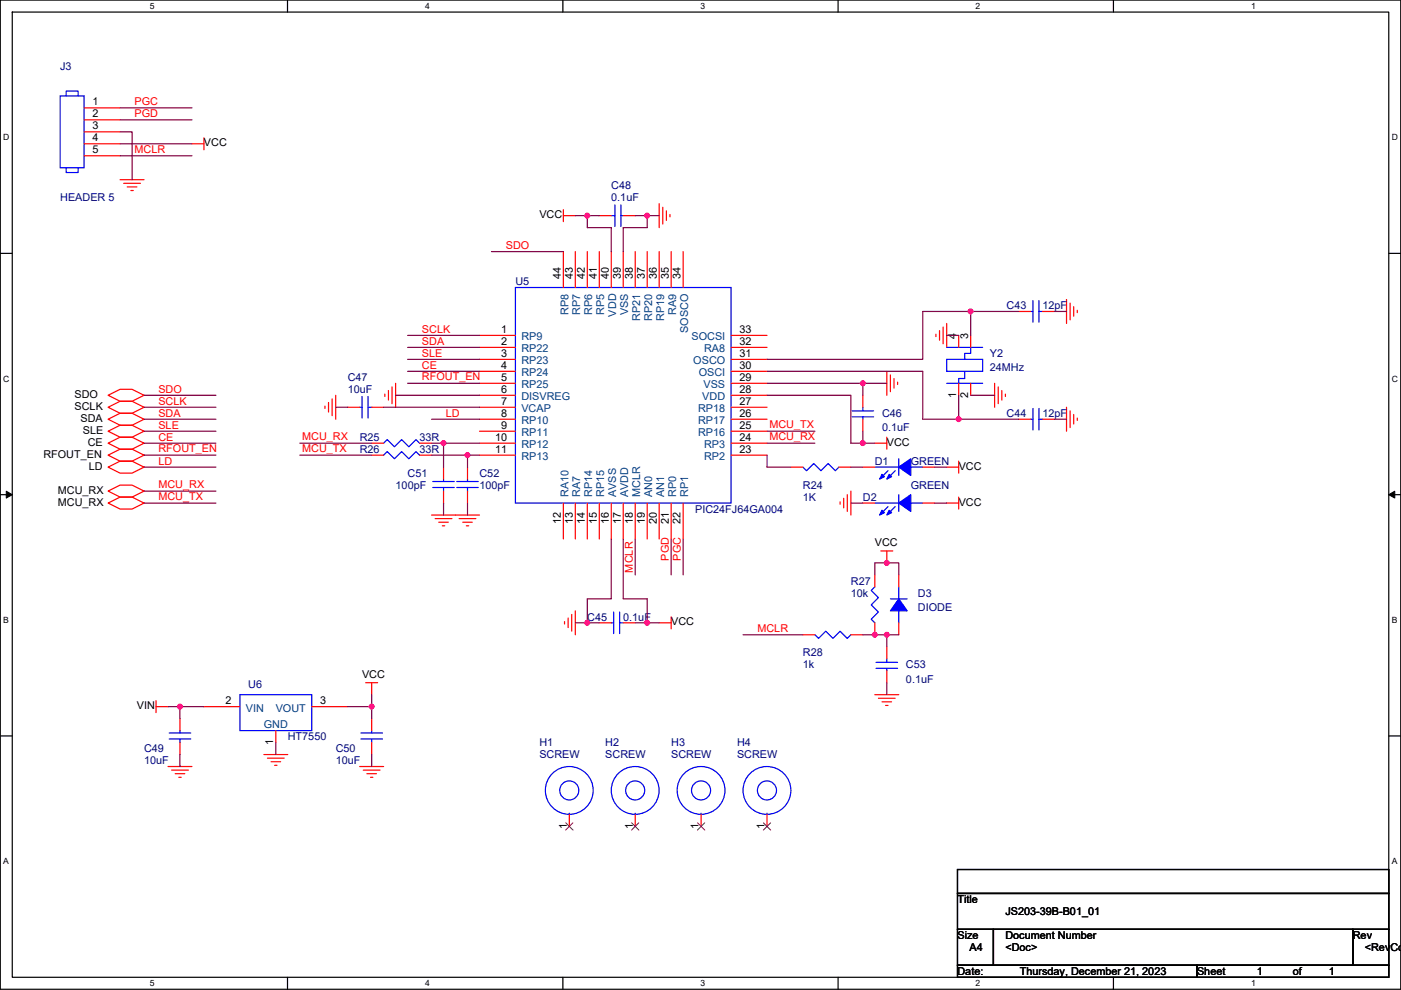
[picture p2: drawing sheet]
<svg xmlns="http://www.w3.org/2000/svg" width="297mm" height="210mm" viewBox="0 0 297 210" stroke-linecap="round" stroke-linejoin="round" font-family="sans-serif">
<path d="M.1 0h296.9v209.8h-296.9zM2.6 2.6h291.8v204.7h-291.8z" fill="none" stroke="#000" stroke-width=".25"/>
<g fill="#fff">
<path d="M31.8 .3h1v2h-1z"/>
<path d="M31.8 207.5h1v2.1h-1z"/>
</g>
<path d="M61 0v2.6M61 207.3v2.5" fill="none" stroke="#000" stroke-width=".25"/>
<g fill="#fff">
<path d="M90.1 .3h1v2h-1z"/>
<path d="M90.1 207.5h1v2.1h-1z"/>
</g>
<path d="M119.3 0v2.6M119.3 207.3v2.5" fill="none" stroke="#000" stroke-width=".25"/>
<g fill="#fff">
<path d="M148.5 .3h1v2h-1z"/>
<path d="M148.5 207.5h1v2.1h-1z"/>
</g>
<path d="M177.7 0v2.6M177.7 207.3v2.5" fill="none" stroke="#000" stroke-width=".25"/>
<g fill="#fff">
<path d="M206.9 .3h1v2h-1z"/>
<path d="M206.9 207.5h1v2.1h-1z"/>
</g>
<path d="M236.1 0v2.6M236.1 207.3v2.5" fill="none" stroke="#000" stroke-width=".25"/>
<g fill="#fff">
<path d="M265.2 .3h1v2h-1z"/>
<path d="M265.2 207.5h1v2.1h-1z"/>
<path d="M.7 28.2h1.3v2h-1.3z"/>
<path d="M295.1 28.2h1.3v2h-1.3z"/>
<path d="M.7 79.3h1.3v2.1h-1.3z"/>
<path d="M295.1 79.3h1.3v2.1h-1.3z"/>
</g>
<path d="M.1 53.7h2.5M294.4 53.7h2.6" fill="none" stroke="#000" stroke-width=".25"/>
<g fill="#fff">
<path d="M.7 130.5h1.2v2h-1.2z"/>
<path d="M295.1 130.5h1.2v2h-1.2z"/>
</g>
<path d="M.1 104.9h2.5M294.4 104.9h2.6" fill="none" stroke="#000" stroke-width=".25"/>
<path d="M1.3 104.2l1.3 .7-1.3 .7zM294.4 104.9l1.3-.7v1.4z" fill="#000" stroke="#000" stroke-width=".21"/>
<g fill="#fff">
<path d="M.7 181.7h1.2v2h-1.2z"/>
<path d="M295.1 181.7h1.2v2h-1.2z"/>
</g>
<path d="M.1 156.1h2.5M294.4 156.1h2.6M203 184.4h91.4v5.1h-91.4zM203 189.5h91.4v7.6h-91.4zM203 197.1h7.6v7.6h-7.6zM210.6 197.1h76.2v7.6h-76.2zM286.8 197.1h7.6v7.6h-7.6zM203 204.7h50.8v2.6h-50.8zM253.8 204.7h40.6v2.6h-40.6z" fill="none" stroke="#000" stroke-width=".25"/>
<g fill="none" stroke="#f00" stroke-width=".25">
<path d="M17.8 22.9h7.7M17.8 25.4h7.7M17.8 28h7.7M17.8 30.5h7.7M17.8 33h7.7M25.5 38.1h5M26.2 38.9h3.6M27 39.6h2M40.7 30.5h2.5M43.2 29.2v2.6M27.7 40.4h.6M119.4 45.7h2.6"/>
<path d="M119.4 44.5v2.5M119.4 53.4v7.6M122 53.4v7.6M124.5 53.4v7.6M127.1 53.4v7.6M127.1 45.7h2.5M129.6 53.4v7.6M132.1 45.7h2.6M132.1 53.4v7.6M134.7 53.4v7.6M137.2 53.4v7.6M139.8 43.2v5.1"/>
<path d="M139.8 53.4v7.6M140.5 44v3.5M141.3 44.7v2.1M142 45.5v.5M142.3 53.4v7.6M144.8 53.4v7.6M101.7 71.1h7.6M101.7 73.7h7.6M101.7 76.2h7.6M101.7 78.8h7.6M155 78.8h7.6M155 76.2h7.6"/>
<path d="M155 73.7h7.6M155 71.1h7.6M188 78.8v5M188.8 79.5v3.6M198.4 70.9v.5M199.2 70.1v2.1M200 69.4v3.5M200.7 68.6v5.1M203.3 71.1v2.6M205.8 71.1v2.6M216 66.1h2.5M221 66.1h2.6"/>
<path d="M226.1 63.5v5.1M226.9 64.3v3.5M227.6 65v2.1M228.4 65.8v.5M22.9 86.4l2.6-1.3h2.5l2.5 1.3-2.5 1.3h-2.5zM22.9 88.9l2.6-1.2h2.5l2.5 1.2-2.5 1.3h-2.5zM22.9 91.5l2.6-1.3h2.5l2.5 1.3-2.5 1.2h-2.5zM22.9 94l2.6-1.3h2.5l2.5 1.3-2.5 1.3h-2.5zM22.9 96.5l2.6-1.2h2.5l2.5 1.2-2.5 1.3h-2.5zM22.9 99.1l2.6-1.3h2.5l2.5 1.3-2.5 1.3h-2.5zM22.9 83.8l2.6-1.2h2.5l2.5 1.2-2.5 1.3h-2.5zM68.9 86.1v.5"/>
<path d="M69.7 85.4v2M70.4 84.6v3.6M71.2 83.8v5.1M73.7 86.4h2.6M78.8 96.5h2.5M78.8 94h2.5M78.8 86.4h2.5M81.6 83.6v.5M82.4 82.8v2.1M83.1 82.1v3.5M83.9 81.3v5.1M89 96.5h2.5"/>
<path d="M89 94h2.5M94 99.1v2.5M99.1 99.1v2.5M101.7 81.3h7.6M101.7 83.8h7.6M101.7 86.4h7.6M101.7 88.9h7.6M101.7 91.5h7.6M101.7 94h7.6M101.7 96.5h7.6M155 96.5h7.6M155 94h7.6"/>
<path d="M155 91.5h7.6M155 88.9h7.6M155 86.4h7.6M155 83.8h7.6M155 81.3h7.6M167.7 99.1h2.5M177.9 99.1h2.5M182.9 88.9v2.6M182.9 83.8v2.6M182.9 99.1h2.6M185.5 94h2.5M188 92.7v2.6"/>
<path d="M189.5 80.3v2M190.3 81v.6M195.6 99.1h2.6M200.7 99.1h2.6M203.3 97.8v2.6M203.3 81.3v2.5M205.8 81.3v2.5M210.9 81.3v5.1M211.6 82.1v3.5M212.4 82.8v2.1M213.2 83.6v.5M216 88.9h2.5"/>
<path d="M221 88.9h2.6M226.1 86.4v5.1M226.9 87.1v3.6M227.6 87.9v2M228.4 88.7v.5M22.9 104.2l2.6-1.3h2.5l2.5 1.3-2.5 1.2h-2.5zM22.9 106.7l2.6-1.3h2.5l2.5 1.3-2.5 1.3h-2.5zM91.5 109.2h10.2M92.3 110h3.5M93 110.8h2.1M93.8 111.5h.5M94 104.2v2.5"/>
<path d="M97.3 110h3.6M98.1 110.8h2M98.9 111.5h.5M99.1 104.2v2.5M119.4 106.7v7.6M122 106.7v7.6M124.5 106.7v7.6M127.1 106.7v7.6M129.6 106.7v7.6M132.1 106.7v7.6M134.7 106.7v7.6M137.2 106.7v7.6"/>
<path d="M139.8 106.7v7.6M142.3 106.7v7.6M144.8 106.7v7.6M178.1 106.4v.6M178.9 105.7v2M179.6 104.9v3.6M180.4 104.2v5M182.9 106.7h2.6M186.8 116.9h2.5M188 116.9v2.5M195.6 106.7h2.6M200.7 106.7h2.6"/>
<path d="M203.3 105.4v2.6M119.7 131.8v.6M120.5 131.1v2M121.2 130.3v3.6M122 129.6v5M127.1 132.1h2.5M132.1 132.1h2.6M139.8 132.1h2.5M142.3 130.8v2.6M170.2 134.6h2.6M180.4 134.6h2.5M185.5 132.1v2.5"/>
<path d="M185.5 121.9v2.6M188 137.2v2.5M190.6 132.1v2.5M190.6 121.9v2.6M33.1 149.9h2.5M33.1 148.6v2.6M38.2 152.4v2.6M38.2 157.5v2.5M43.2 149.9h7.7M58.5 155v2.5M66.1 149.9h7.6M77.5 144.8h2.6"/>
<path d="M78.8 144.8v2.5M78.8 152.4v2.6M78.8 157.5v2.5M185.5 147.3h5.1M186.2 148.1h3.6M187 148.9h2M187.8 149.6h.5M188 142.3v2.5M35.6 162.6h5.1M36.4 163.3h3.5M37.1 164.1h2.1M37.9 164.9h.5"/>
<path d="M55.9 160h5.1M56.7 160.8h3.6M57.5 161.6h2M58.2 162.3h.5M76.3 162.6h5M77 163.3h3.6M77.8 164.1h2M78.5 164.9h.6M120.7 172.7v2.6M134.7 172.7v2.6M148.7 172.7v2.6M162.6 172.7v2.6"/>
</g>
<g fill="none" stroke="#00f" stroke-width=".25">
<path d="M12.8 20.3h5v15.3h-5zM14 35.6v1h2.6v-1M14 20.3v-1h2.6v1M129.6 45.7h.8M130.4 43.5v4.5M131.6 43.5v4.5M131.6 45.7h.5M109.3 61h45.7v45.7h-45.7zM200.7 76.2h7.6v2.6h-7.6zM200.7 73.7h7.6M204.5 78.8v1.5h-1.2v1M205.8 73.7v1.3h-1.3v1.2"/>
<path d="M218.5 66.1h.5M219 63.8v4.5M220.3 63.8v4.5M220.3 66.1h.7M76.3 86.4h.5M76.8 84.1v4.6M78 86.4h.8M78 84.1v4.6M81.3 96.5l.8-.7 1.5 1.5 1.6-1.5 1.5 1.5 1.5-1.5 .8 .7M81.3 94l.8-.8 1.5 1.6 1.6-1.6 1.5 1.6 1.5-1.6 .8 .8M170.2 99.1l.8 .7 1.5-1.5 1.6 1.5 1.5-1.5 1.5 1.5 .8-.7M180.7 87.1h4.5"/>
<path d="M180.7 88.4h4.5M182.9 88.4v.5M182.9 86.4v.7M185.5 99.1h5.1M188.3 99.8l-1.6 1.6M189.8 99.8l-1.5 1.6M190.6 97.3v3.6M193.1 99.1h2.5M200.7 81.3h7.6M218.5 88.9h.5M219 86.6v4.6M220.3 86.6v4.6"/>
<path d="M220.3 88.9h.7M91.8 103.4h4.5M91.8 102.1h4.5M94 101.6v.5M94 103.4v.8M96.8 103.4h4.6M96.8 102.1h4.6M99.1 101.6v.5M99.1 103.4v.8M185.5 106.7h5.1M188.3 107.5l-1.6 1.5M189.8 107.5l-1.5 1.5"/>
<path d="M190.6 104.9v3.6M193.1 106.7h2.5M129.6 132.1h.5M130.1 129.8v4.6M131.4 129.8v4.6M131.4 132.1h.7M172.8 134.6l.7 .8 1.6-1.5 1.5 1.5 1.5-1.5 1.5 1.5 .8-.8M185.5 124.5l-.8 .7 1.5 1.6-1.5 1.5 1.5 1.5-1.5 1.5 .8 .8M188 139.7v.8M188.8 127h3.5M190.6 129.6v2.5M190.6 124.5v2.5"/>
<path d="M35.9 156.7h4.5M35.9 155.5h4.5M38.2 155v.5M38.2 156.7v.8M50.9 147.3h15.2v7.7h-15.2zM76.5 156.7h4.6M76.5 155.5h4.6M78.8 155v.5M78.8 156.7v.8M185.7 140.5h4.6M185.7 141.8h4.6M188 141.8v.5"/>
<path d="M120.7 172.5v.2M134.7 172.5v.2M148.7 172.5v.2M162.6 172.5v.2"/>
<circle cx="120.7" cy="167.6" r="2.03"/>
<circle cx="120.7" cy="167.6" r="5.1"/>
<circle cx="134.7" cy="167.6" r="2.03"/>
<circle cx="134.7" cy="167.6" r="5.1"/>
<circle cx="148.6" cy="167.6" r="2.03"/>
<circle cx="148.6" cy="167.6" r="5.1"/>
<circle cx="162.6" cy="167.6" r="2.03"/>
<circle cx="162.6" cy="167.6" r="5.1"/>
</g>
<g fill="#00f" stroke="#00f" stroke-width=".25">
<path d="M190.6 99.1l2.5-1.8v3.6z" fill-rule="evenodd"/>
<path d="M187 100.6l.5 .5-1 .5z" fill-rule="evenodd"/>
<path d="M188.5 100.6l.5 .5-1 .5z" fill-rule="evenodd"/>
<path d="M190.6 106.7l2.5-1.8v3.6z" fill-rule="evenodd"/>
<path d="M187 108.2l.5 .5-1 .5z" fill-rule="evenodd"/>
<path d="M188.5 108.2l.5 .5-1 .5z" fill-rule="evenodd"/>
<path d="M190.6 127l1.7 2.6h-3.5z" fill-rule="evenodd"/>
</g>
<path d="M119.9 174.5l1.6 1.6M121.5 174.5l-1.6 1.6M133.9 174.5l1.6 1.6M135.4 174.5l-1.5 1.6M147.9 174.5l1.5 1.6M149.4 174.5l-1.5 1.6M161.9 174.5l1.5 1.6M163.4 174.5l-1.6 1.6" fill="none" stroke="#804000" stroke-width=".21"/>
<g fill="none" stroke="#800040" stroke-width=".25">
<path d="M25.5 25.4h15.2M25.5 33h15.2M25.5 28h2.5v10.1M25.5 30.5h15.2M25.5 22.9h15.2M104.2 53.4h15.2M122 45.7h5.1M124.5 45.7v2.6h5.1v5.1M134.7 45.7h2.5M137.2 45.7v2.6h-5.1v5.1M137.2 45.7h2.6M86.4 73.7h15.3"/>
<path d="M86.4 76.2h15.3M86.4 78.8h15.3M86.4 71.1h15.3M162.6 78.8h33v10.1h7.7M200.7 71.1h2.6M205.8 66.1h-10.2v10.1h-33M205.8 66.1h10.2M205.8 66.1v5M223.6 66.1h2.5M30.5 86.4h15.3M30.5 88.9h15.3M30.5 91.5h15.3"/>
<path d="M30.5 94h15.3M30.5 96.5h15.3M30.5 99.1h15.3M30.5 83.8h15.3M63.6 94h15.2M63.6 96.5h15.2M71.2 86.4h2.5M81.3 86.4h20.4M83.9 83.8h17.8M86.4 81.3h15.3M91.5 88.9h10.2M91.5 94h2.5"/>
<path d="M91.5 96.5h7.6v2.6M94 94v5.1M94 94h7.7M99.1 96.5h2.6M162.6 96.5v2.6h5.1M162.6 81.3h20.3M162.6 83.8h17.8v10.2h2.5M162.6 91.5h10.2M162.6 94h10.2M180.4 99.1h2.5M182.9 81.3v2.5M182.9 81.3h5.1"/>
<path d="M182.9 91.5v2.5M182.9 94h2.6M198.2 99.1h2.5M203.3 83.8v5.1M203.3 88.9h12.7M205.8 83.8h5.1M223.6 88.9h2.5M30.5 106.7h15.3M30.5 104.2h15.3M94 106.7v2.5M99.1 106.7v2.5M129.6 114.3v12.7h-5.1v5.1"/>
<path d="M132.1 114.3v12.7h5.1v5.1M134.7 114.3v7.6M142.3 114.3v7.6M144.8 114.3v7.6M180.4 106.7h2.5M198.2 106.7h2.5M122 132.1h2.5M124.5 132.1h2.6M134.7 132.1h2.5M137.2 132.1h2.6M157.5 134.6h12.7M182.9 134.6h5.1"/>
<path d="M185.5 121.9v-2.5h2.5h2.6v2.5M188 134.6v2.6M188 134.6h2.6M35.6 149.9h2.6M43.2 149.9h-5v2.5M58.5 157.5v2.5M73.7 149.9h5.1M78.8 149.9v2.5M78.8 147.3v2.6M188 144.8v2.5M38.2 160v2.6M78.8 160v2.6"/>
</g>
<g fill="#f0f" stroke="#f0f" stroke-width=".25">
<circle cx="205.8" cy="66" r=".5"/>
<circle cx="203.2" cy="88.9" r=".5"/>
<circle cx="137.2" cy="132.1" r=".5"/>
<circle cx="124.5" cy="132.1" r=".5"/>
<circle cx="182.9" cy="94" r=".5"/>
<circle cx="182.9" cy="81.3" r=".5"/>
<circle cx="137.2" cy="45.7" r=".5"/>
<circle cx="124.5" cy="45.7" r=".5"/>
<circle cx="78.8" cy="149.9" r=".5"/>
<circle cx="38.1" cy="149.9" r=".5"/>
<circle cx="99.1" cy="96.5" r=".5"/>
<circle cx="94" cy="94" r=".5"/>
<circle cx="188" cy="134.6" r=".5"/>
<circle cx="185.5" cy="134.6" r=".5"/>
<circle cx="188" cy="119.4" r=".5"/>
</g>
<g font-size="2.3" fill="#000080">
<text x="12.8" y="14.8">J3</text>
<text x="129.6" y="40.2">C48</text>
<text x="12.8" y="42.7">HEADER 5</text>
<text x="129.6" y="42.7">0.1uF</text>
<text x="109.3" y="60.5">U5</text>
<text x="213.4" y="65.6">C43</text>
<text x="221" y="65.6">12pF</text>
<text x="209.9" y="75.7">Y2</text>
<text x="73.7" y="80.8">C47</text>
<text x="73.7" y="83.4">10uF</text>
<text x="209.9" y="78.8">24MHz</text>
<text x="187" y="88.4">C46</text>
<text x="213.4" y="88.4">C44</text>
<text x="221" y="88.4">12pF</text>
<text x="76.3" y="93.5">R25</text>
<text x="89" y="93.5">33R</text>
<text x="187" y="91.5">0.1uF</text>
<text x="76.3" y="96.1">R26</text>
<text x="86.4" y="101.1">C51</text>
<text x="89" y="96.1">33R</text>
<text x="101.7" y="101.1">C52</text>
<text x="185.5" y="98.6">D1</text>
<text x="193.1" y="98.6">GREEN</text>
<text x="83.9" y="103.7">100pF</text>
<text x="101.7" y="103.7">100pF</text>
<text x="170.2" y="103.7">R24</text>
<text x="170.2" y="106.2">1K</text>
<text x="182.9" y="106.2">D2</text>
<text x="193.1" y="103.7">GREEN</text>
<text x="147.4" y="108.8">PIC24FJ64GA004</text>
<text x="180.4" y="124">R27</text>
<text x="124.5" y="131.6">C45</text>
<text x="132.1" y="131.6">0.1uF</text>
<text x="180.4" y="126.5">10k</text>
<text x="194.6" y="126.5">D3</text>
<text x="194.6" y="129.6">DIODE</text>
<text x="170.2" y="139.2">R28</text>
<text x="170.2" y="141.8">1k</text>
<text x="192.1" y="141.8">C53</text>
<text x="52.6" y="145.8">U6</text>
<text x="192.1" y="144.8">0.1uF</text>
<text x="30.5" y="159.6">C49</text>
<text x="61" y="157">HT7550</text>
<text x="71.2" y="159.6">C50</text>
<text x="114.4" y="158.3">H1</text>
<text x="114.4" y="160.8">SCREW</text>
<text x="128.3" y="158.3">H2</text>
<text x="128.3" y="160.8">SCREW</text>
<text x="142.3" y="158.3">H3</text>
<text x="142.3" y="160.8">SCREW</text>
<text x="156.3" y="158.3">H4</text>
<text x="156.3" y="160.8">SCREW</text>
<text x="30.5" y="162.1">10uF</text>
<text x="71.2" y="162.1">10uF</text>
</g>
<g font-size="2.3">
<text x="19.6" y="22.4">1</text>
<text x="19.6" y="24.9">2</text>
<text x="19.6" y="27.4">3</text>
<text x="19.6" y="30">4</text>
<text x="19.6" y="32.5">5</text>
<text x="43.2" y="31">VCC</text>
<text x="114.4" y="46.3">VCC</text>
<text x="118.9" y="59.2" transform="rotate(-90 118.9 59.2)">44</text>
<text x="121.5" y="59.2" transform="rotate(-90 121.5 59.2)">43</text>
<text x="124" y="59.2" transform="rotate(-90 124 59.2)">42</text>
<text x="126.5" y="59.2" transform="rotate(-90 126.5 59.2)">41</text>
<text x="129.1" y="59.2" transform="rotate(-90 129.1 59.2)">40</text>
<text x="131.6" y="59.2" transform="rotate(-90 131.6 59.2)">39</text>
<text x="134.2" y="59.2" transform="rotate(-90 134.2 59.2)">38</text>
<text x="136.7" y="59.2" transform="rotate(-90 136.7 59.2)">37</text>
<text x="139.2" y="59.2" transform="rotate(-90 139.2 59.2)">36</text>
<text x="141.8" y="59.2" transform="rotate(-90 141.8 59.2)">35</text>
<text x="144.3" y="59.2" transform="rotate(-90 144.3 59.2)">34</text>
<text x="106.2" y="70.6">1</text>
<text x="156.8" y="70.6">33</text>
<text x="202.7" y="71.9" transform="rotate(-90 202.7 71.9)">4</text>
<text x="205.3" y="71.9" transform="rotate(-90 205.3 71.9)">3</text>
<text x="106.2" y="73.2">2</text>
<text x="106.2" y="75.7">3</text>
<text x="156.8" y="73.2">32</text>
<text x="156.8" y="75.7">31</text>
<text x="106.2" y="78.2">4</text>
<text x="106.2" y="80.8">5</text>
<text x="106.2" y="83.3">6</text>
<text x="156.8" y="83.3">28</text>
<text x="156.8" y="78.2">30</text>
<text x="156.8" y="80.8">29</text>
<text x="15.8" y="86.9">SCLK</text>
<text x="15.8" y="84.4">SDO</text>
<text x="17.1" y="89.5">SDA</text>
<text x="106.2" y="85.9">7</text>
<text x="106.2" y="88.4">8</text>
<text x="156.8" y="88.4">26</text>
<text x="156.8" y="85.9">27</text>
<text x="202.7" y="84.4" transform="rotate(-90 202.7 84.4)">1</text>
<text x="205.3" y="84.4" transform="rotate(-90 205.3 84.4)">2</text>
<text x="17.6" y="92">SLE</text>
<text x="18.6" y="94.5">CE</text>
<text x="105" y="93.5">10</text>
<text x="106.2" y="90.9">9</text>
<text x="156.8" y="93.5">24</text>
<text x="156.8" y="90.9">25</text>
<text x="188" y="94.5">VCC</text>
<text x="9.2" y="97.1">RFOUT_EN</text>
<text x="18.9" y="99.6">LD</text>
<text x="105" y="96">11</text>
<text x="156.8" y="96">23</text>
<text x="203.3" y="99.6">VCC</text>
<text x="12.3" y="104.7">MCU_RX</text>
<text x="12.3" y="107.2">MCU_RX</text>
<text x="203.3" y="107.2">VCC</text>
<text x="118.9" y="111.1" transform="rotate(-90 118.9 111.1)">12</text>
<text x="121.5" y="111.1" transform="rotate(-90 121.5 111.1)">13</text>
<text x="124" y="111.1" transform="rotate(-90 124 111.1)">14</text>
<text x="126.5" y="111.1" transform="rotate(-90 126.5 111.1)">15</text>
<text x="129.1" y="111.1" transform="rotate(-90 129.1 111.1)">16</text>
<text x="131.6" y="111.1" transform="rotate(-90 131.6 111.1)">17</text>
<text x="134.2" y="111.1" transform="rotate(-90 134.2 111.1)">18</text>
<text x="136.7" y="111.1" transform="rotate(-90 136.7 111.1)">19</text>
<text x="139.2" y="111.1" transform="rotate(-90 139.2 111.1)">20</text>
<text x="141.8" y="111.1" transform="rotate(-90 141.8 111.1)">21</text>
<text x="144.3" y="111.1" transform="rotate(-90 144.3 111.1)">22</text>
<text x="185.5" y="115.9">VCC</text>
<text x="142.3" y="132.6">VCC</text>
<text x="76.8" y="143.8">VCC</text>
<text x="47.8" y="149.4">2</text>
<text x="67.9" y="149.4">3</text>
<text x="29" y="150.4">VIN</text>
<text x="58" y="158" transform="rotate(-90 58 158)">1</text>
<text x="120.2" y="175.8" transform="rotate(-90 120.2 175.8)">1</text>
<text x="134.2" y="175.8" transform="rotate(-90 134.2 175.8)">1</text>
<text x="148.1" y="175.8" transform="rotate(-90 148.1 175.8)">1</text>
<text x="162.1" y="175.8" transform="rotate(-90 162.1 175.8)">1</text>
<text x="203" y="191.6">Title</text>
<text x="213.2" y="194.1">JS203-39B-B01_01</text>
<text x="203" y="199.2">Size</text>
<text x="205.5" y="201.7">A4</text>
<text x="213.2" y="199.2">Document Number</text>
<text x="213.2" y="201.7">&lt;Doc&gt;</text>
<text x="286.8" y="199.2">Rev</text>
<text x="289.4" y="201.7">&lt;RevCo</text>
<text x="203" y="206.8">Date:</text>
<text x="216.2" y="206.8">Thursday, December 21, 2023</text>
<text x="253.8" y="206.8">Sheet</text>
<text x="266.5" y="206.8">1</text>
<text x="274.1" y="206.8">of</text>
<text x="281.7" y="206.8">1</text>
</g>
<g font-size="2.3" fill="#f00">
<text x="28.5" y="22.4">PGC</text>
<text x="28.5" y="24.9">PGD</text>
<text x="28.5" y="32.5">MCLR</text>
<text x="107.2" y="52.9">SDO</text>
<text x="89.5" y="70.6">SCLK</text>
<text x="89.5" y="73.2">SDA</text>
<text x="89.5" y="75.7">SLE</text>
<text x="33.6" y="83.3">SDO</text>
<text x="89.5" y="78.3">CE</text>
<text x="89.5" y="80.7">RFOUT_EN</text>
<text x="33.6" y="85.9">SCLK</text>
<text x="33.6" y="88.4">SDA</text>
<text x="94.5" y="88.4">LD</text>
<text x="33.6" y="91">SLE</text>
<text x="33.6" y="93.5">CE</text>
<text x="33.6" y="95.9">RFOUT_EN</text>
<text x="64.1" y="93.4">MCU_RX</text>
<text x="64.1" y="95.9">MCU_TX</text>
<text x="163.1" y="90.8">MCU_TX</text>
<text x="163.1" y="93.4">MCU_RX</text>
<text x="33.6" y="98.6">LD</text>
<text x="33.6" y="103.5">MCU_RX</text>
<text x="33.6" y="106.1">MCU_TX</text>
<text x="141.8" y="118.9" transform="rotate(-90 141.8 118.9)">PGD</text>
<text x="144.3" y="118.9" transform="rotate(-90 144.3 118.9)">PGC</text>
<text x="134.2" y="121.4" transform="rotate(-90 134.2 121.4)">MCLR</text>
<text x="160.6" y="134.1">MCLR</text>
</g>
<g font-size="2.3" fill="#004080">
<text x="120.5" y="66.8" transform="rotate(-90 120.5 66.8)">RP8</text>
<text x="123" y="66.8" transform="rotate(-90 123 66.8)">RP7</text>
<text x="125.6" y="66.8" transform="rotate(-90 125.6 66.8)">RP6</text>
<text x="128.1" y="66.8" transform="rotate(-90 128.1 66.8)">RP5</text>
<text x="130.7" y="67.1" transform="rotate(-90 130.7 67.1)">VDD</text>
<text x="133.2" y="66.9" transform="rotate(-90 133.2 66.9)">VSS</text>
<text x="135.7" y="68.1" transform="rotate(-90 135.7 68.1)">RP21</text>
<text x="138.3" y="68.1" transform="rotate(-90 138.3 68.1)">RP20</text>
<text x="140.8" y="68.1" transform="rotate(-90 140.8 68.1)">RP19</text>
<text x="143.4" y="66.8" transform="rotate(-90 143.4 66.8)">RA9</text>
<text x="145.9" y="70.6" transform="rotate(-90 145.9 70.6)">SOSCO</text>
<text x="110.6" y="72.2">RP9</text>
<text x="110.6" y="74.7">RP22</text>
<text x="110.6" y="77.3">RP23</text>
<text x="146.6" y="72.2">SOCSI</text>
<text x="147" y="77.3">OSCO</text>
<text x="149.3" y="74.7">RA8</text>
<text x="110.6" y="79.8">RP24</text>
<text x="110.6" y="82.3">RP25</text>
<text x="148.1" y="79.8">OSCI</text>
<text x="149.2" y="82.3">VSS</text>
<text x="110.6" y="84.9">DISVREG</text>
<text x="110.6" y="87.4">VCAP</text>
<text x="110.6" y="90">RP10</text>
<text x="148" y="90">RP17</text>
<text x="148" y="87.4">RP18</text>
<text x="148.9" y="84.9">VDD</text>
<text x="110.6" y="92.5">RP11</text>
<text x="110.6" y="95">RP12</text>
<text x="148" y="92.5">RP16</text>
<text x="149.3" y="95">RP3</text>
<text x="110.6" y="97.6">RP13</text>
<text x="149.3" y="97.6">RP2</text>
<text x="120.5" y="105.4" transform="rotate(-90 120.5 105.4)">RA10</text>
<text x="123" y="105.4" transform="rotate(-90 123 105.4)">RA7</text>
<text x="125.6" y="105.4" transform="rotate(-90 125.6 105.4)">RP14</text>
<text x="128.1" y="105.4" transform="rotate(-90 128.1 105.4)">RP15</text>
<text x="130.7" y="105.4" transform="rotate(-90 130.7 105.4)">AVSS</text>
<text x="133.2" y="105.4" transform="rotate(-90 133.2 105.4)">AVDD</text>
<text x="135.7" y="105.4" transform="rotate(-90 135.7 105.4)">MCLR</text>
<text x="138.3" y="105.4" transform="rotate(-90 138.3 105.4)">AN0</text>
<text x="140.8" y="105.4" transform="rotate(-90 140.8 105.4)">AN1</text>
<text x="143.4" y="105.4" transform="rotate(-90 143.4 105.4)">RP0</text>
<text x="145.9" y="105.4" transform="rotate(-90 145.9 105.4)">RP1</text>
<text x="52.1" y="150.9">VIN</text>
<text x="55.9" y="154.5">GND</text>
<text x="58.5" y="150.9">VOUT</text>
</g>
<g font-size="1.8">
<text x="31.8" y="1.9">5</text>
<text x="90.1" y="1.9">4</text>
<text x="148.5" y="1.9">3</text>
<text x="206.9" y="1.9">2</text>
<text x="265.2" y="1.9">1</text>
<text x=".7" y="29.8">D</text>
<text x="295.1" y="29.8">D</text>
<text x=".7" y="81">C</text>
<text x="295.1" y="81">C</text>
<text x=".7" y="132.1">B</text>
<text x="295.1" y="132.1">B</text>
<text x=".7" y="183.3">A</text>
<text x="295.1" y="183.3">A</text>
<text x="31.8" y="209.2">5</text>
<text x="90.1" y="209.2">4</text>
<text x="148.5" y="209.2">3</text>
<text x="206.9" y="209.2">2</text>
<text x="265.2" y="209.2">1</text>
</g>
</svg>
